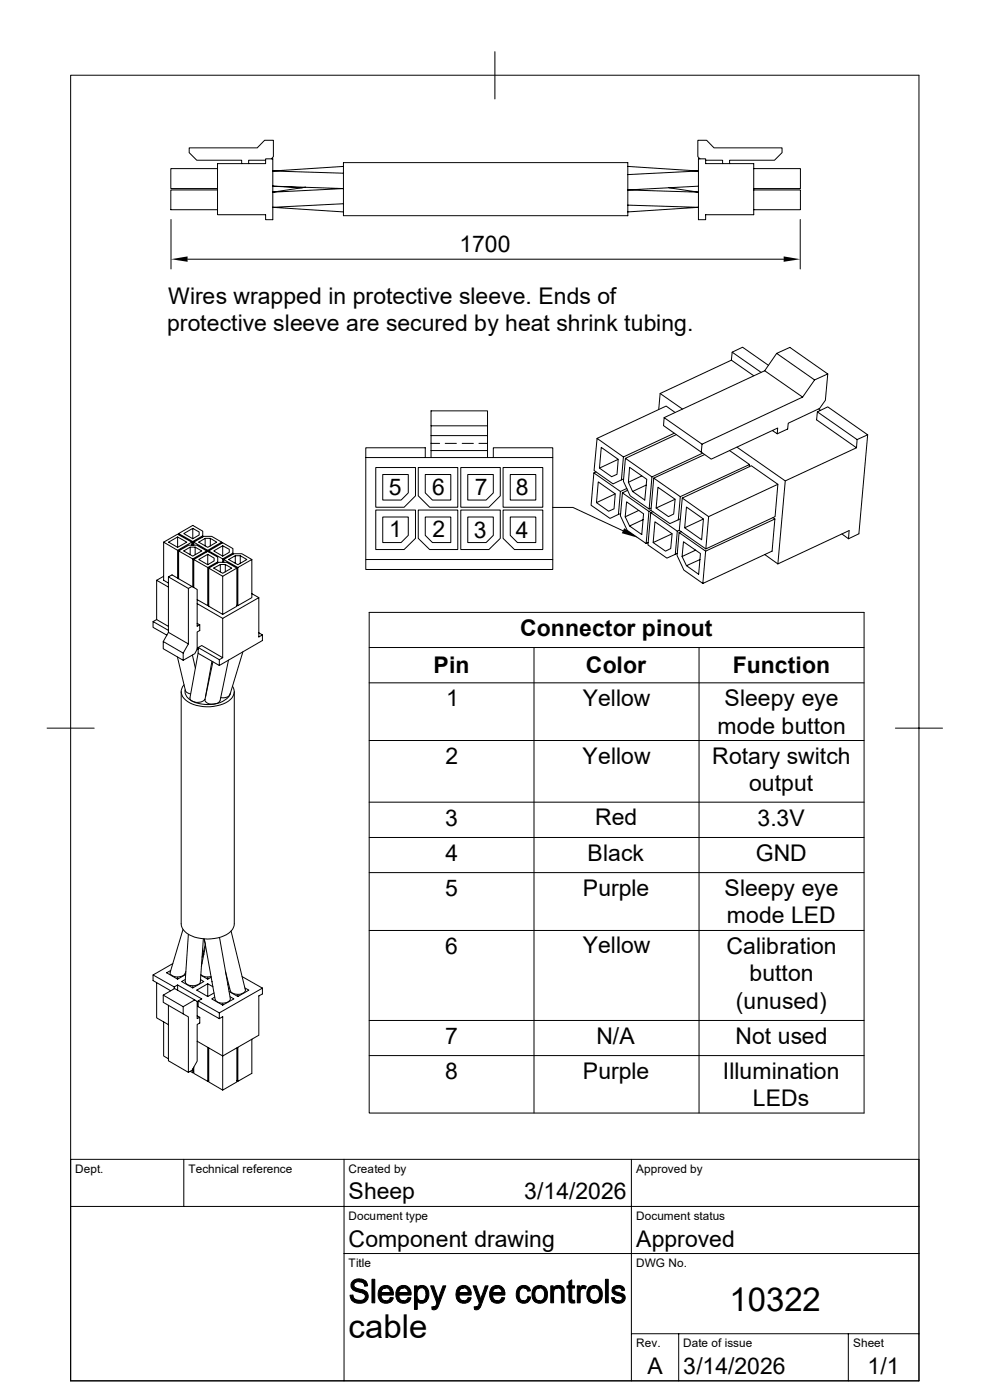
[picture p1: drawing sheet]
<svg xmlns="http://www.w3.org/2000/svg" width="210mm" height="297mm" viewBox="0 0 210 297" stroke-linecap="round" stroke-linejoin="round" font-family="sans-serif">
<g fill="none" stroke="#000" stroke-width=".21">
<path d="M15 16h179.9v276.9h-179.9zM105 11v10M46.1 34.7h10.2v-1h1.6v12.9h-1.6v-1h-10.2zM46.1 35.8h-9.9v4.2h9.9M56.3 34h-3.6v.7M57.6 33.7l.4-.5v-3.4h-1.9l-1.5 1.6h-14.5v1l1.6 1.6h9.6v.7M64.1 39.8l-6.2-.3 14.9 .5M64.9 39.7l-7 1.1 15-.8M72.9 34.5h60.3v11.3h-60.3zM72.9 35.3l-15 1 15 .4M133.2 35.3l15 1-15 .7M141.9 39.8l6.3 1-15-.5"/>
<path d="M148.2 33.7h1.5v1h10.2v10.9h-10.2v1h-1.5zM148.2 39.5l-15 .8M148.5 33.7l-.5-.5v-3.4h1.9l1.6 1.6h14.4v1l-1.6 1.6h-9.5v.7M149.7 34h3.6v.7M159.9 35.8h9.9v4.2h-9.9M36.3 46.6v10.5M39.8 55h126.4M46.1 40.3h-9.9v4.2h9.9M72.9 43.2l-15 .8 15 1M133.2 43.5l15 .5-15 1M159.9 40.3h9.9v4.2h-9.9M169.8 46.6v10.5"/>
<path d="M155.2 76.4l-15.2 7.1 4.8 3.3M155.3 74.7l2.2-1 5.5 3.8M161.5 79l-6.2-4.3-.1 1.7 4.7 3.3M162.2 78.7l-21.3 9.9 8 5.6-.1 1.7M164.8 75l-2.6 3.7 8.1 5.5-21.4 10M175.6 79.3l-.5 5.6-1.2 1.8-6.7 3.1-.1 1.2-2.2 1M77.6 97.1v21.6h39.7v-21.6M77.6 97.1v-2.1h12.6v2.1M77.6 97.1h39.7v-2.1h-12.7v2.1M79.7 99.2h8.4v6l-2.4 2.4h-6zM88.7 99.2h8.4v8.4h-6l-2.4-2.4zM91.4 92.4v3.2h12v1.5"/>
<path d="M91.4 90.3v2.1h12v3.2M91.4 95.6v1.5M91.4 94.1h1.9M94.4 94.1h2.4M97.7 99.2h8.4v6l-2.4 2.4h-6zM98 94.1h2.4M101.6 94.1h1.8M103.4 90.3v-3.1h-12v3.1h12v2.1M106.7 99.2h8.4v8.4h-8.4zM126.7 93l5.5 3.9M127.6 94.9l3.5 2.6-3.9 1.8zM131.1 97.5l-.2 3.1-1.1 .5-2.6-1.8"/>
<path d="M140 83.5l-.3 3.4M140.9 88.6l-.1 1.7 10.1 7.1 14.1-6.6-.1 1.2-1-.6M143 91.9l-10.8 5-.4 4.9 .5-.2M143.2 87.5l-1.9-1.4-14.6 6.9-.7 6.8 4 2.9 1.8-.9M143.5 92.2l-10.8 5-.5 4.9 1.5 3.1 4 2.8 .4-.2M149.1 96.1l-10.8 5.1-5.6-4M149.5 96.4l-10.8 5-.6 6.9 4 2.8 1.8-.8M154.8 95.6l4.2 3M156.3 94.9l10.3 7.1 15.1-7-8.5-5.9 .2-1.7 8.4 5.9-.1 1.7M159 99v-.4l-14.7 6.8-.4 4.9 .5-.2M172.8 80.6l2.8-1.3-8-5.6-2.8 1.3 8 5.6-2.5 3.6M173.4 87.4l2.2-1.1 8.5 5.9-2.3 1.1"/>
<path d="M173.7 86.8l.4 .3M184.1 92.2l-1.9 21-2.2 1.1M34.7 115l3 1.8M37.7 113.9l-1.9 1.1 1.9 1.1 1.9-1.1-1.9-1.1v2.2M37.9 113.2l3-1.7 2.1 1.2v1.2M37.9 113.5v-.3l3 1.7M37.9 116.9l3 1.7M40.3 116.1l-1.3 .8 1.9 1.1 1.9-1.1-1.4-.8v1.5M40.7 115.7v-.7l-3-1.7-3 1.7v8.1l1 .6M40.7 115l-3 1.8v5.9M40.9 112.1l1.3 .8v.6l-1.3 .8-1.9-1.1 1.9-1.1v2.2M41.1 115l3 1.8"/>
<path d="M41.4 116.1h-1.1v1.5M43 113.7l-2.1 1.2v.8M43.5 114.2l-1.3 .8 1.9 1.1 1.9-1.1-1.4-.8v1.6M43.9 117.1v-.2l-2.2-1.2h-1.7l-2.1 1.2v5.9M43.9 116.9l-3 1.7v5.9M44.1 117.6l1.3 .8v.6l-1.3 .8-1.9-1.1 1.9-1.1v2.2M44.1 117l2.1 1.2v1.2M44.1 117l-3 1.7M44.3 116.9l2.9-1.8 2.2 1.3v1.2M44.3 117.1v-.2l2.9 1.7M44.6 114.2h-1.1v1.6M46.2 119.2l-2.1 1.2v8.1l-2.3-1.3"/>
<path d="M46.7 119.8l-1.4 .7 1.9 1.1 1.9-1.1-1.3-.7v1.5M47 115.3v-.3l-2.1-1.2h-1.7l-2.1 1.2v.7M47 115l-2.9 1.8v.2M47.2 115.8l1.4 .7v.7l-1.4 .8-1.9-1.1 1.9-1.1v2.2M47.5 119.3v-.6l2.1-1.2h1.7l2.1 1.2v8.1l-2.9 1.7M47.5 118.7l3 1.7M47.8 119.8h-1.1v1.5M49.4 117.3l-2.2 1.3v.7M49.9 117.9l-1.4 .8 2 1.1 1.9-1.1-1.4-.8v1.6M51 117.9h-1.1v1.6M53.4 118.7l-2.9 1.7v8.1l-.3-.1M77.6 118.7v2.1h39.7v-2.1"/>
<path d="M79.7 108.2h8.4v6l-2.4 2.4h-6zM81.2 109.7h5.4v3.9l-1.5 1.5h-3.9zM81.2 100.7h5.4v3.9l-1.5 1.5h-3.9zM88.7 108.2h8.4v8.4h-6l-2.4-2.4zM90.2 109.7h5.4v5.4h-3.9l-1.5-1.5zM90.2 100.7h5.4v5.4h-3.9l-1.5-1.5zM97.7 108.2h8.4v6l-2.4 2.4h-6zM99.2 109.7h5.4v3.9l-1.5 1.5h-3.9zM99.2 100.7h5.4v3.9l-1.5 1.5h-3.9zM106.7 108.2h8.4v8.4h-6l-2.4-2.4zM108.2 109.7h5.5v5.4h-3.9l-1.6-1.5zM108.2 100.7h5.5v5.4h-5.5z"/>
<path d="M117.2 107.7h4.3l10.7 4.9M126 100.3l5.6 4M126.4 100.1l-.4 .2-.6 6.9 4 2.8 1.8-.9M126.9 102.2l3.6 2.6-4 1.8zM130.5 104.8l-.2 3.2-1.2 .5-2.6-1.9M132 104.6l5.7 3.9 .4-.2M132.6 109.6l1 2 2.8-1.4M133 103.6l-1.4 .7-.4 4.8 .5-.1M133.1 104l-1.1 .6-.4 4.8 1.5 3.1 4 2.8 .4-.2M133.3 102.3l.9 2 2.9-1.4M135.5 108.3l-2.9 1.3 .3-3.1 3.6 2.5-.4 4.4-2.5-1.8M136.1 101l-2.8 1.3 .3-3.2 3.6 2.6-.4 4.4-2.6-1.8"/>
<path d="M137.7 108.5l-.6 6.8M138 108.8l5.7 3.9M138.3 101.2l-.6 6.8M138.5 108.5l-.5 .3-.5 6.8 4 2.8 1.8-.8M138.7 101.4l5.6 4M138.9 110.7l3.7 2.5-4 1.9zM139.6 103.4l3.6 2.5-4 1.9zM142.6 113.2l-.3 3.2-1.1 .5-2.6-1.8M143.2 105.9l-.3 3.2-1.1 .5-2.6-1.8M144.1 112.5l-.4 .2-.4 4.9 .4-.2M144.5 112.8l-.4 .2-.5 4.9 1.5 3 4 2.9 14.7-6.9 .6-6.8-14.7 6.8-5.6-3.9M144.7 118.1l.9 1.9 2.9-1.3"/>
<path d="M144.7 105.7l5.6 3.9M145.6 107.6l3.6 2.5-4 1.9zM147.6 116.7l-2.9 1.4 .3-3.2 3.6 2.5-.4 4.4-2.6-1.8M149.2 110.1l-.4 4.4-3.6-2.5M149.7 116.9l-.6 6.9M150.3 109.6l14.7-6.9-.6 6.9-14.7 6.9zM164 109.8l.4 .3M165 102.7l-5.6-3.9-14.7 6.9-.6 6.8 5.6 4M166.6 102l-1.6 17.6M178.6 113.3l1.4 1 .1-1.7-15.1 7-2.8-2M32.5 131.9v1.2l2.9 1.6M33.2 131.4l-.7 .5 3.2 1.8"/>
<path d="M34.7 122.3l-1.5 .8M35.7 122.4v11.8l4.3 2.4-1.1 2M35.7 134.2l-1.1 1.9 4.3 2.5v1.5M35.7 124.5l-2.5-1.4v8.3l2.5 1.5M37.6 139.4l1.7 7.1M40.7 124.4l-.7 .4M40.8 138.9l.6 2.8M41.8 132.2l.6 .3-.6 .3v-7.7l-5.3-3.1-.8 .4 4.3 2.4v11.8M41.8 128.1l5.4 3.1v8.3M41.8 137.6l.2 .2M42 137.4l4.5 2.6 .7-.5-4.4-2.6-.8 .5v1.2l4.5 2.6v-1.2M42 138.5l-1.7 9.5a1.38 1.38 0 0 0 1.7 1l.9-.2 .6-.5"/>
<path d="M42.4 132.5v1.3l-.6 .3v3.7l-.5 .9-2.4 1.4-4.3-2.5v-1.5M44.1 120.4l-3-1.7v5.9M44.3 120.5l2.9 1.8M44.3 128.4l-.2 .1M50.2 120.5l-3 1.8v8l-2.9-1.7v-8.1l2.1-1.2h1.7l2.1 1.2v8.1l-3 1.7M51.5 138.3l-2.7 9M53.4 125.9l1.5 .9v8.3l.8-.4-.8-.5M54.9 126.8l-7.7 4.4M55.7 134.7v1.2l-9.2 5.3M78.3 129.9h105v106.2h-105zM78.3 137.4h105M113.3 137.4v98.7"/>
<path d="M148.3 137.4v98.7M10 154.5h10M38.4 146.7v49.3a3.5 3.5 0 0 0 2.8 2.8 8.5 8.5 0 0 0 7.7-1.2 2.4 2.4 0 0 0 .8-1.6v-49.3M39 145.3a2.22 2.22 0 0 0 .9 3.6 8.4 8.4 0 0 0 9-.5 2.11 2.11 0 0 0 .4-2.8M39.3 146.5l.4 .4 .7 .3M39.3 146.3a2.58 2.58 0 0 0 2.1 2.8 7.1 7.1 0 0 0 7.1-1.2l.4-.8M43.6 147.6h.1M45 140.3l-1.4 7.5M45.2 140.4l-1.7 8M48.5 140l-1.8 8.6a2.04 2.04 0 0 1-3.2 0v-.2M48.8 147.3a1.8 1.8 0 0 1-2 .7M78.3 144.9h105"/>
<path d="M78.3 157.1h105M189.9 154.5h10M78.3 170.2h105M78.3 177.7h105M38.8 197.2l-2.7 9M40 198.2l-.7 10a1.87 1.87 0 0 0 2.8 .6l.4-.5 .6-9.1M43.3 199.2l.3 1.1-.7 2.8M46.6 198.9l2.3 12.9a1.42 1.42 0 0 1-1.9 1l-.9-.2-.5-.6-2.3-12.8M49 197.5l3 12.4M78.3 185.1h105M78.3 197.4h105M33.2 208.5v7.4l2.5 1.5"/>
<path d="M34.6 211.1v1.5l5.4 3.1v11.8M34.7 216.8v7.2l1 .6M35.7 213.3v11.7l4.3 2.5 .7-.4 1.1-2v-7.8l.6-.3v-1.2M36.1 206.2a1.07 1.07 0 0 0 1.3 1.1l1.3-.2 .5-.6M36.2 205.9l-.9 .5 2.4 1.3v-.4M36.7 204.4l-4.2 2.4M37 209.8v-.4l-4.5-2.6v1.2l3.7 2.2M37 209.4l.7-.4v1.1M37.7 209l5.1 2.9-.8 .4M38.9 213.6l2.4-1.5-4.3-2.4-2.4 1.4 4.3 2.5v1.5M39.3 207.8l-.8 .4 2.4 1.4 2.3-1.4-.7-.4M39.4 206.8l-1.7 .9"/>
<path d="M39.4 206.1l-.1 .4M40.9 209.2v.4M41.3 212.1l.5 .4v3.6l.6-.3-.6-.3M42.6 206.8a2.35 2.35 0 0 0 2.2 .4M42.6 206.9l1.5 .8v-.4M42.8 204.8v.1M42.8 204.3h.1M43.1 202.4l.2 .1M43.6 200.7l-.9 4.3M44.1 208.7l-2.4 1.4 2.4 1.3 1.3-.7M44.8 207.3l-.7 .4M45 208.2v.1"/>
<path d="M45.2 209.3l-1.1-.6v2.7M45.6 211.5l-.7 .4 2.3 1.3M46.5 216.1v-1.2l-4.5-2.6v1.3l4.5 2.5 .7-.4v8.3l-5.4-3.1M47.2 212.9v.3M47.8 206.1l1.1 4.1a2.04 2.04 0 0 0 3.2-.1v-.2M48.5 208.8l-.2 .1M48.5 208.9l-.2 .1M48.7 209.7l-.2 .1M48.8 211.5l.8 .4-2.4 1.3M50.5 211v.4M51.4 207.2l4.3 2.4M51.9 209.6l.9 .5-2.3 1.3-1.9-1"/>
<path d="M55.7 209.6v1.3l-.8 .4v8.3l-7.7 4.4v7.3l3-1.8v-7.2M55.7 209.6l-9.2 5.3M78.3 216.5h105M40.9 226.8v.8l-.6-.3M41.1 226.4v1.3l3 1.7M41.1 227.5l-.2 .1M44.1 222.2v7.2l.2-.1M44.3 222.3v7.2l2.9 1.8M50.5 222.2v7.2l-.3-.1M53.4 220.5v7.2l-2.9 1.7M78.3 223.9h105M15 255.9h179.9"/>
<path d="M39 246v9.9M73 246v46.9M133.9 246v46.9M194.9 246h-179.9v46.9M73 265.9h121.9M133.9 283h61M144 283v9.9M180 283v9.9"/>
</g>
<g fill="#000" stroke="#000" stroke-width=".21">
<path d="M74.3 274.8l.6-.1a1.23 1.23 0 0 0 1.4 1.2h-1.6z" fill-rule="evenodd"/>
<path d="M74.8 271.9a2.1 2.1 0 0 1 2.8 0h-1.4a.77 .77 0 0 0-.9 .3 .77 .77 0 0 0 0 .9l.6 .3a2.3 2.3 0 0 1 2.2 1.4 1.81 1.81 0 0 1-2.6 1.6l-.8-.5h1.6a.85 .85 0 0 0 1.1-.4 .85 .85 0 0 0-.3-1.1l-.4-.2a2.1 2.1 0 0 1-2.2-1.4v-.4z" fill-rule="evenodd"/>
<path d="M76.2 271.9h1.4l.4 .9-.7 .1-.3-.7z" fill-rule="evenodd"/>
<path d="M78.9 271.4h.6v5h-.6z" fill-rule="evenodd"/>
<path d="M80.6 273.2h1.3l-.7 .2-.3 .8 2.5 .1v.4h-2.6l.4 1 .7 .3h-1.2a2.42 2.42 0 0 1-.1-2.8z" fill-rule="evenodd"/>
<path d="M80.9 273a1.62 1.62 0 0 1 2.5 1.3l-2.5-.1h1.9l-.2-.6-.3-.3-1.6-.1z" fill-rule="evenodd"/>
<path d="M80.7 276h1.3l.5-.2 .3-.5h.6a1.65 1.65 0 0 1-2.7 .7z" fill-rule="evenodd"/>
<path d="M84.4 273.2h1.2l-.7 .3-.3 .7 2.6 .1v.4h-2.6l.3 .9 .7 .4h-1.2a2.52 2.52 0 0 1 0-2.8z" fill-rule="evenodd"/>
<path d="M84.4 273.2a1.61 1.61 0 0 1 1.8-.4 1.61 1.61 0 0 1 1 1.5l-2.6-.1h2v-.1l-.5-.8z" fill-rule="evenodd"/>
<path d="M84.4 276h1.4l.3-.2 .5-.5h.6a1.65 1.65 0 0 1-2.8 .7z" fill-rule="evenodd"/>
<path d="M87.9 272.8h.6v.5h.6a1.76 1.76 0 0 0 .1 2.7h1.3h-2v1.8h-.6z" fill-rule="evenodd"/>
<path d="M88.6 273.1l.9 .1-1 .1z" fill-rule="evenodd"/>
<path d="M88.7 273a1.48 1.48 0 0 1 1.7 0 1.48 1.48 0 0 1 .6 1.6l-.2 .9-.3 .5h-1.1a1.46 1.46 0 0 0 .9-2.1l-.5-.6-1.2-.2z" fill-rule="evenodd"/>
<path d="M88.5 276h2a1.25 1.25 0 0 1-2 0z" fill-rule="evenodd"/>
<path d="M91.6 277.2l1.3 .1-.4 .4-.6 .2-.2-.1z" fill-rule="evenodd"/>
<path d="M91.4 272.8h.6l1 2.9-.3 .7z" fill-rule="evenodd"/>
<path d="M94 272.8h.6l-1.6 4.3-.1 .2h-1a.81 .81 0 0 0 .8-.9z" fill-rule="evenodd"/>
<path d="M97.2 273.2h1.2l-.7 .3-.3 .7 2.5 .1v.4h-2.5l.3 1 .7 .3h-1.2a2.42 2.42 0 0 1 0-2.8z" fill-rule="evenodd"/>
<path d="M97.4 273a1.62 1.62 0 0 1 2.5 1.3l-2.5-.1h2l-.1-.4-.5-.5-1.6-.1z" fill-rule="evenodd"/>
<path d="M97.2 276h1.4l.3-.2 .4-.5h.6a1.65 1.65 0 0 1-2.7 .7z" fill-rule="evenodd"/>
<path d="M100.6 277.2l1.3 .1-.4 .4-.6 .2-.2-.1z" fill-rule="evenodd"/>
<path d="M100.4 272.8h.6l1 2.9-.3 .7z" fill-rule="evenodd"/>
<path d="M103 272.8h.5l-1.5 4.3-.1 .2h-1l.3-.1 .4-.5z" fill-rule="evenodd"/>
<path d="M104.3 273.2h1.2l-.7 .3-.3 .7 2.6 .1v.4h-2.6l.3 .9 .7 .4h-1.2a2.52 2.52 0 0 1 0-2.8z" fill-rule="evenodd"/>
<path d="M104.3 273.2a1.61 1.61 0 0 1 1.8-.4 1.61 1.61 0 0 1 1 1.5l-2.6-.1h2v-.1l-.5-.8z" fill-rule="evenodd"/>
<path d="M104.3 276h1.4l.3-.2 .5-.5h.6a1.65 1.65 0 0 1-2.8 .7z" fill-rule="evenodd"/>
<path d="M109.9 273.2a1.63 1.63 0 0 1 2.3 0h-1.1a1.25 1.25 0 0 0-.9 1.7l.2 .7 .2 .2 .5 .2h-1.2a2.63 2.63 0 0 1 0-2.8z" fill-rule="evenodd"/>
<path d="M109.9 276h1.4l.5-.4 .2-.5 .6 .1a1.52 1.52 0 0 1-1.1 1.2 1.52 1.52 0 0 1-1.6-.4z" fill-rule="evenodd"/>
<path d="M111.1 273.2h1.1l.3 .7h-.6a.79 .79 0 0 0-.8-.7z" fill-rule="evenodd"/>
<path d="M113.2 273.3l1.3-.1a1.48 1.48 0 0 0-.7 2.5l.7 .3h-1.2a2.45 2.45 0 0 1-.1-2.7z" fill-rule="evenodd"/>
<path d="M113.4 273.1a1.71 1.71 0 0 1 2.1-.1 1.71 1.71 0 0 1 .6 2 1.63 1.63 0 0 1-1 1.4 1.63 1.63 0 0 1-1.8-.4h1.2a1.46 1.46 0 0 0 .9-2.2l-.7-.6h-1.4z" fill-rule="evenodd"/>
<path d="M116.8 272.8h.5v.5h.7l-.5 .6-.1 2.5h-.6z" fill-rule="evenodd"/>
<path d="M117.4 273.2h1l-1.1 .1z" fill-rule="evenodd"/>
<path d="M117.4 273.2a1.26 1.26 0 0 1 1.6-.4 1.26 1.26 0 0 1 .7 1.4v2.2h-.6v-2.2a.76 .76 0 0 0-.7-1z" fill-rule="evenodd"/>
<path d="M120.7 271.9l.6-.4v1.3h.6v.5h-.6v2.2l.1 .3 .2 .1h-.9v-.1v-2.5h-.4v-.5h.4z" fill-rule="evenodd"/>
<path d="M120.7 275.9l1.2-.1 .1 .6h-.4a.67 .67 0 0 1-.9-.5z" fill-rule="evenodd"/>
<path d="M122.5 272.8h.5v.5h.7a.92 .92 0 0 0-.6 1.2v1.9h-.6z" fill-rule="evenodd"/>
<path d="M123.4 272.8l.5-.1 .5 .2-.2 .6-1.2-.2z" fill-rule="evenodd"/>
<path d="M124.8 273.3l1.4-.1a1.48 1.48 0 0 0-.7 2.5l.7 .3h-1.3a2.56 2.56 0 0 1-.1-2.7z" fill-rule="evenodd"/>
<path d="M125 273.1a1.71 1.71 0 0 1 2-.1 1.71 1.71 0 0 1 .8 1.9 1.65 1.65 0 0 1-1.1 1.5 1.65 1.65 0 0 1-1.8-.4h1.3a1.5 1.5 0 0 0 .6-2.5l-.5-.3h-1.4z" fill-rule="evenodd"/>
<path d="M128.4 271.4h.6v5h-.6z" fill-rule="evenodd"/>
<path d="M130 273.2h1.1a.5 .5 0 0 0-.7 .4 .5 .5 0 0 0 .6 .6 1.55 1.55 0 0 1 1.6 1.1 1.53 1.53 0 0 1-2.6 .7h1.2a.56 .56 0 0 0 .8-.4 .56 .56 0 0 0-.6-.7 1.33 1.33 0 0 1-1.5-1.4z" fill-rule="evenodd"/>
<path d="M129.7 275.3h.6v.1a.81 .81 0 0 0 .9 .6h-1.2z" fill-rule="evenodd"/>
<path d="M130.2 273a1.46 1.46 0 0 1 2.3 .7l-.6 .1a.61 .61 0 0 0-.8-.6h-1.1z" fill-rule="evenodd"/>
</g>
<path d="M36.3 55l3.5-.6v1.1zM166.2 54.4l3.6 .6-3.6 .5zM132.4 112.1l2.9 2-3.4-1z" fill="#000"/>
<g font-size="7">
<text x="154.7" y="278.2">10322</text>
<text x="74" y="283.9">cable</text>
</g>
<g font-size="4.9">
<text x="97.5" y="53.5">1700</text>
<text x="35.7" y="64.5">Wires wrapped in protective sleeve. Ends of</text>
<text x="35.4" y="70.3">protective sleeve are secured by heat shrink tubing.</text>
<text x="82.5" y="105">5</text>
<text x="91.7" y="105.1">6</text>
<text x="100.7" y="105.1">7</text>
<text x="109.4" y="105.1">8</text>
<text x="82.5" y="114">1</text>
<text x="91.7" y="114">2</text>
<text x="100.5" y="114">3</text>
<text x="109.4" y="114">4</text>
<text x="110.4" y="135">Connector pinout</text>
<text x="92" y="142.9">Pin</text>
<text x="124.3" y="142.9">Color</text>
<text x="155.4" y="142.8">Function</text>
<text x="94.6" y="149.8">1</text>
<text x="123.6" y="149.7">Yellow</text>
<text x="153.7" y="149.8">Sleepy eye</text>
<text x="152.2" y="155.7">mode button</text>
<text x="94.5" y="162">2</text>
<text x="123.6" y="162">Yellow</text>
<text x="151.1" y="162">Rotary switch</text>
<text x="158.9" y="167.8">output</text>
<text x="94.4" y="175.1">3</text>
<text x="126.3" y="175.1">Red</text>
<text x="160.7" y="175.1">3.3V</text>
<text x="94.5" y="182.6">4</text>
<text x="124.7" y="182.6">Black</text>
<text x="160.4" y="182.6">GND</text>
<text x="94.4" y="190">5</text>
<text x="123.7" y="190">Purple</text>
<text x="153.7" y="190.1">Sleepy eye</text>
<text x="154.2" y="195.9">mode LED</text>
<text x="94.4" y="202.3">6</text>
<text x="123.6" y="202.3">Yellow</text>
<text x="154.1" y="202.4">Calibration</text>
<text x="159" y="208.2">button</text>
<text x="156.1" y="214.1">(unused)</text>
<text x="94.4" y="221.4">7</text>
<text x="126.5" y="221.4">N/A</text>
<text x="156" y="221.4">Not used</text>
<text x="94.4" y="228.9">8</text>
<text x="123.7" y="228.9">Purple</text>
<text x="153.4" y="228.9">Illumination</text>
<text x="159.7" y="234.7">LEDs</text>
<text x="74" y="254.5">Sheep</text>
<text x="111.2" y="254.5">3/14/2026</text>
<text x="74" y="264.5">Component drawing</text>
<text x="135" y="264.5">Approved</text>
<text x="137.3" y="291.6">A</text>
<text x="144.9" y="291.5">3/14/2026</text>
<text x="184.1" y="291.6">1/1</text>
</g>
<g font-size="2.5">
<text x="16" y="248.8">Dept.</text>
<text x="40" y="248.8">Technical reference</text>
<text x="74" y="248.8">Created by</text>
<text x="134.9" y="248.8">Approved by</text>
<text x="74" y="258.7">Document type</text>
<text x="135" y="258.7">Document status</text>
<text x="74" y="268.7">Title</text>
<text x="135" y="268.7">DWG No.</text>
<text x="135" y="285.8">Rev.</text>
<text x="145" y="285.8">Date of issue</text>
<text x="181" y="285.8">Sheet</text>
</g>
</svg>
